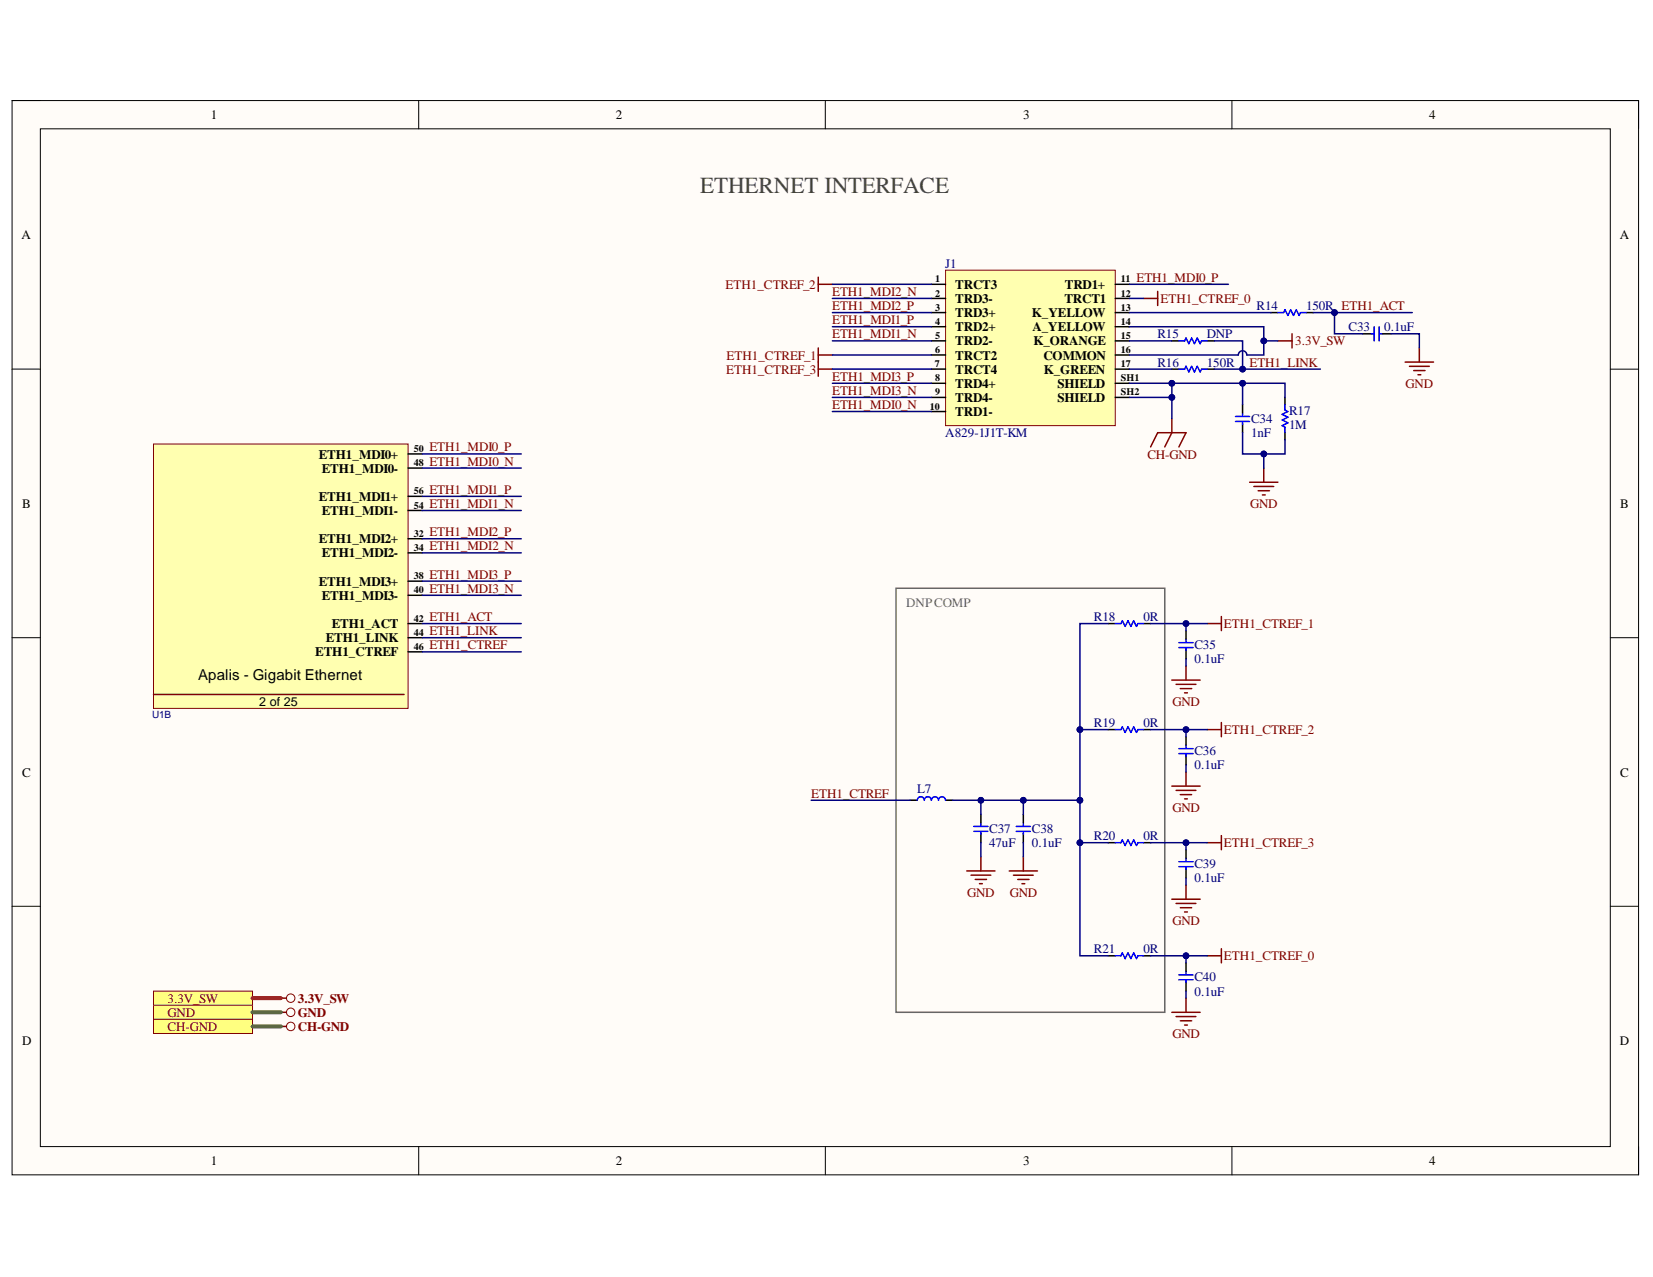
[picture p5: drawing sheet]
<svg xmlns="http://www.w3.org/2000/svg" width="279mm" height="216mm" viewBox="0 0 279 216" stroke-linecap="round" stroke-linejoin="round" font-family="sans-serif">
<path d="M2 17h275v181.6h-275z" fill-rule="evenodd" fill="#fffcf8"/>
<path d="M2 17h275v181.6h-275z" fill="none" stroke="#000" stroke-width=".17"/>
<path d="M6.8 21.8h265.4v172.1h-265.4z" fill-rule="evenodd" fill="#fffcf8"/>
<g fill="none" stroke="#000" stroke-width=".17">
<path d="M2 17h4.8M70.8 17v4.8M139.5 17v4.8M208.2 17v4.8M272.2 17h4.8v4.8M6.8 21.8h265.4v172.1h-265.4zM2 62.4h4.8M272.2 62.4h4.8M2 107.8h4.8M272.2 107.8h4.8M2 153.2h4.8M272.2 153.2h4.8"/>
<path d="M70.8 193.9v4.7M139.5 193.9v4.7M208.2 193.9v4.7M277 193.9v4.7"/>
</g>
<path d="M159.8 45.7h28.7v26.3h-28.7z" fill-rule="evenodd" fill="#ffffb0"/>
<path d="M159.8 45.7h28.7v26.3h-28.7z" fill="none" stroke="#800000" stroke-width=".17"/>
<g fill="none" stroke="#000" stroke-width=".25">
<path d="M157.4 48.1h2.4M157.4 50.5h2.4M157.4 55.2h2.4M157.4 57.6h2.4M157.4 52.8h2.4M188.5 48.1h2.4M188.5 50.5h2.4M188.5 55.2h2.4M188.5 57.6h2.4M188.5 52.9h2.4M198.1 57.6h1.2M204.1 57.6h1.1"/>
<path d="M214.8 52.9h1.2M220.8 52.9h1.2M230.3 56.4h1.6M233.7 56.4h1.4M157.4 69.6h2.4M157.4 60h2.4M157.4 64.8h2.4M157.4 62.4h2.4M157.4 67.2h2.4M188.5 60h2.4M188.5 64.8h2.4M188.5 62.4h2.4"/>
<path d="M188.5 67.2h2.4M198.1 62.4h1.2M204.1 62.4h1.1M210 68.4v1.4M210 71.6v1.6M217.2 67.2v1.2M217.2 73.2v1.2M187.3 105.4h1.2M193.3 105.4h1.2M200.5 106.6v1.5M200.5 109.8v1.6M153.8 135.3h1.2"/>
<path d="M159.8 135.3h1.2M165.8 137.7v1.4M173 137.7v1.4M187.3 123.4h1.2M193.3 123.4h1.2M200.5 124.5v1.5M200.5 127.8v1.5M165.8 140.9v1.6M173 140.9v1.6M187.3 142.5h1.2M193.3 142.5h1.2M200.5 143.7v1.4"/>
<path d="M200.5 146.9v1.5M187.3 161.6h1.2M193.3 161.6h1.2M200.5 162.8v1.4M200.5 166v1.6"/>
</g>
<g fill="none" stroke="#800000" stroke-width=".25">
<path d="M138.3 46.9v2.4M138.3 58.8v4.8M138.3 48.1h2.4M193.3 50.5h2.4M195.7 49.3v2.3M216 57.6h2.4M218.4 56.4v2.4M239.9 58.8v2.4M138.3 60h2.4M138.3 62.4h2.4M194.5 75.6l1.2-2.4h4.8l-1.2 2.4M198.1 70.8v2.4l-1.2 2.4"/>
<path d="M213.6 79.1v2.4M237.5 61.2h4.8M238.2 61.9h3.4M239 62.7h1.9M239.7 63.4h.4M211.2 81.5h4.8M211.9 82.2h3.4M212.7 83h1.9M213.4 83.7h.5M198.1 115h4.8M198.8 115.7h3.3M199.5 116.4h1.9"/>
<path d="M200.2 117.1h.5M200.5 112.6v2.4M204.1 105.4h2.3M206.4 104.2v2.4M198.1 132.9h4.8M198.8 133.6h3.3M199.5 134.3h1.9M200.2 135.1h.5M200.5 130.5v2.4M204.1 123.4h2.3M206.4 122.2v2.3M163.4 147.3h4.8"/>
<path d="M164.1 148h3.4M164.8 148.7h2M165.6 149.4h.4M165.8 144.9v2.4M170.6 147.3h4.8M171.3 148h3.3M172 148.7h1.9M172.7 149.4h.5M173 144.9v2.4M198.1 152h4.8M198.8 152.7h3.3M199.5 153.5h1.9"/>
<path d="M200.2 154.2h.5M200.5 149.6v2.4M204.1 142.5h2.3M206.4 141.3v2.4M198.1 171.1h4.8M198.8 171.9h3.3M199.5 172.6h1.9M200.2 173.3h.5M200.5 168.8v2.3M204.1 161.6h2.3M206.4 160.4v2.4"/>
</g>
<g fill="none" stroke="#00f" stroke-width=".25">
<path d="M199.3 57.6h.9l.3-.4 .4 .9 .5-.9 .5 .9 .5-.9 .5 .9 .2-.5h1M216 52.9h1l.2-.5 .5 .9 .5-.9 .4 .9 .5-.9 .5 .9 .2-.4h1M231.8 56.4h.5M232.3 55.2v2.4M233.1 55.2v2.4M233.2 56.4h.5M199.3 62.4h.9l.3-.5 .4 1 .5-1 .5 1 .5-1 .5 1 .2-.5h1M208.8 71.3h2.4M208.8 70.4h2.4M210 69.8v.5M210 71.3v.4M217.2 68.4v.9l.5 .3-1 .5 1 .4-1 .5 1 .5-1 .5 .5 .2v1"/>
<path d="M188.5 105.4h1l.2-.4 .5 .9 .5-.9 .4 .9 .5-.9 .5 .9 .2-.5h1M199.3 109.5h2.4M199.3 108.7h2.4M200.5 108.1v.4M200.5 109.5v.5M155 135.3a.6 .6 0 0 1 .6-.6 .6 .6 0 0 1 .6 .6 .6 .6 0 0 1 .6-.6 .6 .6 0 0 1 .6 .6 .6 .6 0 0 1 .6-.6 .6 .6 0 0 1 .6 .6 .6 .6 0 0 1 .6-.6 .6 .6 0 0 1 .6 .6M164.6 139.7h2.4M165.8 139.1v.5M171.8 139.7h2.4M173 139.1v.5M188.5 123.4h1l.2-.5 .5 .9 .5-.9 .4 .9 .5-.9 .5 .9 .2-.4h1M199.3 127.4h2.4"/>
<path d="M199.3 126.6h2.4M200.5 126v.5M200.5 127.4v.5M164.6 140.6h2.4M165.8 140.6v.4M171.8 140.6h2.4M173 140.6v.4M188.5 142.5h1l.2-.5 .5 .9 .5-.9 .4 .9 .5-.9 .5 .9 .2-.4h1M199.3 146.5h2.4M199.3 145.7h2.4M200.5 145.1v.5M200.5 146.5v.5"/>
<path d="M188.5 161.6h1l.2-.5 .5 1 .5-1 .4 1 .5-1 .5 1 .2-.5h1M199.3 165.7h2.4M199.3 164.8h2.4M200.5 164.2v.5M200.5 165.7v.4"/>
</g>
<path d="M25.9 75.1h43.1v44.7h-43.1z" fill-rule="evenodd" fill="#ffffb0"/>
<path d="M25.9 75.1h43.1v44.7h-43.1z" fill="none" stroke="#800000" stroke-width=".17"/>
<path d="M69 76.7h2.4M69 79.1h2.4M69 83.9h2.4M69 86.3h2.4M69 91.1h2.4M69 93.5h2.4M69 98.3h2.4M69 100.6h2.4M69 105.4h2.4M69 107.8h2.4M69 110.2h2.4" fill="none" stroke="#000" stroke-width=".25"/>
<path d="M25.9 117.4h42.4" fill="none" stroke="#800000" stroke-width=".25"/>
<path d="M151.5 99.5h45.4v71.6h-45.4z" fill="none" stroke="#666" stroke-width=".25"/>
<g fill="none" stroke="#000080" stroke-width=".25">
<path d="M140.7 48.1h16.7M140.7 50.5h16.7M140.7 52.8h16.7M140.7 55.2h16.7M140.7 57.6h16.7M190.9 48.1h16.7M190.9 50.5h2.4M190.9 52.9h23.9M225.6 52.9v3.5h4.7M235.1 56.4h4.8v2.4M140.7 60h16.7M140.7 62.4h16.7"/>
<path d="M140.7 64.8h16.7M140.7 67.2h16.7M140.7 69.6h16.7"/>
</g>
<circle cx="225.6" cy="52.8" r=".48" fill="#000080"/>
<circle cx="225.6" cy="52.8" r=".48" fill="none" stroke="#000080" stroke-width=".17"/>
<path d="M190.9 57.6h7.2M205.2 57.6h4.8v4.8M190.9 62.4h7.2" fill="none" stroke="#000080" stroke-width=".25"/>
<circle cx="210" cy="62.4" r=".48" fill="#000080"/>
<circle cx="210" cy="62.4" r=".48" fill="none" stroke="#000080" stroke-width=".17"/>
<path d="M213.6 57.6h2.4" fill="none" stroke="#000080" stroke-width=".25"/>
<circle cx="213.6" cy="57.6" r=".48" fill="#000080"/>
<circle cx="213.6" cy="57.6" r=".48" fill="none" stroke="#000080" stroke-width=".17"/>
<path d="M190.9 67.2h7.2" fill="none" stroke="#000080" stroke-width=".25"/>
<circle cx="198.1" cy="67.2" r=".48" fill="#000080"/>
<circle cx="198.1" cy="67.2" r=".48" fill="none" stroke="#000080" stroke-width=".17"/>
<path d="M210 64.8v3.6" fill="none" stroke="#000080" stroke-width=".25"/>
<circle cx="210" cy="64.8" r=".48" fill="#000080"/>
<circle cx="210" cy="64.8" r=".48" fill="none" stroke="#000080" stroke-width=".17"/>
<path d="M213.6 76.8v2.3" fill="none" stroke="#000080" stroke-width=".25"/>
<circle cx="213.6" cy="76.7" r=".48" fill="#000080"/>
<circle cx="213.6" cy="76.7" r=".48" fill="none" stroke="#000080" stroke-width=".17"/>
<path d="M190.9 64.8h7.2v6" fill="none" stroke="#000080" stroke-width=".25"/>
<circle cx="198.1" cy="64.8" r=".48" fill="#000080"/>
<circle cx="198.1" cy="64.8" r=".48" fill="none" stroke="#000080" stroke-width=".17"/>
<circle cx="198.1" cy="67.2" r=".48" fill="#000080"/>
<circle cx="198.1" cy="67.2" r=".48" fill="none" stroke="#000080" stroke-width=".17"/>
<path d="M190.9 55.2h22.7v4.8h-2.9a.72 .72 0 0 0-.7-.7 .72 .72 0 0 0-.7 .7h-18.4" fill="none" stroke="#000080" stroke-width=".25"/>
<circle cx="213.6" cy="57.6" r=".48" fill="#000080"/>
<circle cx="213.6" cy="57.6" r=".48" fill="none" stroke="#000080" stroke-width=".17"/>
<path d="M198.1 64.8h19.1v2.4" fill="none" stroke="#000080" stroke-width=".25"/>
<circle cx="210" cy="64.8" r=".48" fill="#000080"/>
<circle cx="210" cy="64.8" r=".48" fill="none" stroke="#000080" stroke-width=".17"/>
<circle cx="198.1" cy="64.8" r=".48" fill="#000080"/>
<circle cx="198.1" cy="64.8" r=".48" fill="none" stroke="#000080" stroke-width=".17"/>
<path d="M205.2 62.4h18" fill="none" stroke="#000080" stroke-width=".25"/>
<circle cx="210" cy="62.4" r=".48" fill="#000080"/>
<circle cx="210" cy="62.4" r=".48" fill="none" stroke="#000080" stroke-width=".17"/>
<path d="M222 52.9h16.7" fill="none" stroke="#000080" stroke-width=".25"/>
<circle cx="225.6" cy="52.8" r=".48" fill="#000080"/>
<circle cx="225.6" cy="52.8" r=".48" fill="none" stroke="#000080" stroke-width=".17"/>
<path d="M210 73.2v3.6h7.2v-2.4M200.5 111.4v1.2" fill="none" stroke="#000080" stroke-width=".25"/>
<circle cx="213.6" cy="76.7" r=".48" fill="#000080"/>
<circle cx="213.6" cy="76.7" r=".48" fill="none" stroke="#000080" stroke-width=".17"/>
<path d="M200.5 105.4v1.2" fill="none" stroke="#000080" stroke-width=".25"/>
<circle cx="200.5" cy="105.4" r=".48" fill="#000080"/>
<circle cx="200.5" cy="105.4" r=".48" fill="none" stroke="#000080" stroke-width=".17"/>
<path d="M200.5 123.4v1.1M200.5 129.3v1.2" fill="none" stroke="#000080" stroke-width=".25"/>
<circle cx="200.5" cy="123.4" r=".48" fill="#000080"/>
<circle cx="200.5" cy="123.4" r=".48" fill="none" stroke="#000080" stroke-width=".17"/>
<path d="M200.5 142.5v1.2M200.5 148.4v1.2" fill="none" stroke="#000080" stroke-width=".25"/>
<circle cx="200.5" cy="142.5" r=".48" fill="#000080"/>
<circle cx="200.5" cy="142.5" r=".48" fill="none" stroke="#000080" stroke-width=".17"/>
<path d="M200.5 161.6v1.2M200.5 167.6v1.2" fill="none" stroke="#000080" stroke-width=".25"/>
<circle cx="200.5" cy="161.6" r=".48" fill="#000080"/>
<circle cx="200.5" cy="161.6" r=".48" fill="none" stroke="#000080" stroke-width=".17"/>
<path d="M187.3 105.4h-4.8v56.2h4.8" fill="none" stroke="#000080" stroke-width=".25"/>
<circle cx="182.5" cy="123.4" r=".48" fill="#000080"/>
<circle cx="182.5" cy="123.4" r=".48" fill="none" stroke="#000080" stroke-width=".17"/>
<circle cx="182.5" cy="135.3" r=".48" fill="#000080"/>
<circle cx="182.5" cy="135.3" r=".48" fill="none" stroke="#000080" stroke-width=".17"/>
<circle cx="182.5" cy="142.5" r=".48" fill="#000080"/>
<circle cx="182.5" cy="142.5" r=".48" fill="none" stroke="#000080" stroke-width=".17"/>
<path d="M182.5 142.5h4.8" fill="none" stroke="#000080" stroke-width=".25"/>
<circle cx="182.5" cy="142.5" r=".48" fill="#000080"/>
<circle cx="182.5" cy="142.5" r=".48" fill="none" stroke="#000080" stroke-width=".17"/>
<path d="M182.5 123.4h4.8" fill="none" stroke="#000080" stroke-width=".25"/>
<circle cx="182.5" cy="123.4" r=".48" fill="#000080"/>
<circle cx="182.5" cy="123.4" r=".48" fill="none" stroke="#000080" stroke-width=".17"/>
<path d="M161 135.3h21.5" fill="none" stroke="#000080" stroke-width=".25"/>
<circle cx="165.8" cy="135.3" r=".48" fill="#000080"/>
<circle cx="165.8" cy="135.3" r=".48" fill="none" stroke="#000080" stroke-width=".17"/>
<circle cx="173" cy="135.3" r=".48" fill="#000080"/>
<circle cx="173" cy="135.3" r=".48" fill="none" stroke="#000080" stroke-width=".17"/>
<circle cx="182.5" cy="135.3" r=".48" fill="#000080"/>
<circle cx="182.5" cy="135.3" r=".48" fill="none" stroke="#000080" stroke-width=".17"/>
<path d="M173 135.3v2.4" fill="none" stroke="#000080" stroke-width=".25"/>
<circle cx="173" cy="135.3" r=".48" fill="#000080"/>
<circle cx="173" cy="135.3" r=".48" fill="none" stroke="#000080" stroke-width=".17"/>
<path d="M165.8 135.3v2.4" fill="none" stroke="#000080" stroke-width=".25"/>
<circle cx="165.8" cy="135.3" r=".48" fill="#000080"/>
<circle cx="165.8" cy="135.3" r=".48" fill="none" stroke="#000080" stroke-width=".17"/>
<g fill="none" stroke="#000080" stroke-width=".25">
<path d="M71.4 76.7h16.7M71.4 79.1h16.7M71.4 83.9h16.7M71.4 86.3h16.7M71.4 91.1h16.7M71.4 93.5h16.7M71.4 98.3h16.7M71.4 100.6h16.7M71.4 105.4h16.7M71.4 107.8h16.7M71.4 110.2h16.7M137.1 135.3h16.7"/>
<path d="M165.8 142.5v2.4M173 142.5v2.4M194.5 161.6h9.6"/>
</g>
<circle cx="200.5" cy="161.6" r=".48" fill="#000080"/>
<circle cx="200.5" cy="161.6" r=".48" fill="none" stroke="#000080" stroke-width=".17"/>
<path d="M194.5 142.5h9.6" fill="none" stroke="#000080" stroke-width=".25"/>
<circle cx="200.5" cy="142.5" r=".48" fill="#000080"/>
<circle cx="200.5" cy="142.5" r=".48" fill="none" stroke="#000080" stroke-width=".17"/>
<path d="M194.5 123.4h9.6" fill="none" stroke="#000080" stroke-width=".25"/>
<circle cx="200.5" cy="123.4" r=".48" fill="#000080"/>
<circle cx="200.5" cy="123.4" r=".48" fill="none" stroke="#000080" stroke-width=".17"/>
<path d="M194.5 105.4h9.6" fill="none" stroke="#000080" stroke-width=".25"/>
<circle cx="200.5" cy="105.4" r=".48" fill="#000080"/>
<circle cx="200.5" cy="105.4" r=".48" fill="none" stroke="#000080" stroke-width=".17"/>
<path d="M25.9 170h16.8v2.3h-16.8z" fill-rule="evenodd" fill="#ffff80"/>
<g fill="none" stroke="#800000" stroke-width=".17">
<path d="M25.9 170h16.8v2.3h-16.8z"/>
<circle cx="49.1" cy="171.1" r=".72"/>
</g>
<path d="M47.5 171.1h.9" fill="none" stroke="#800000" stroke-width=".25"/>
<path d="M42.7 171.1h4.8" fill="none" stroke="#38761d" stroke-width=".68"/>
<path d="M25.9 172.3h16.8v2.4h-16.8z" fill-rule="evenodd" fill="#ffff80"/>
<g fill="none" stroke="#800000" stroke-width=".17">
<path d="M25.9 172.3h16.8v2.4h-16.8z"/>
<circle cx="49.1" cy="173.5" r=".72"/>
</g>
<path d="M47.5 173.5h.9" fill="none" stroke="#800000" stroke-width=".25"/>
<path d="M42.7 173.5h4.8" fill="none" stroke="#38761d" stroke-width=".68"/>
<path d="M25.9 167.6h16.8v2.4h-16.8z" fill-rule="evenodd" fill="#ffff80"/>
<g fill="none" stroke="#800000" stroke-width=".17">
<path d="M25.9 167.6h16.8v2.4h-16.8z"/>
<circle cx="49.1" cy="168.8" r=".72"/>
</g>
<path d="M47.5 168.8h.9" fill="none" stroke="#800000" stroke-width=".25"/>
<path d="M42.7 168.8h4.8" fill="none" stroke="#f00" stroke-width=".68"/>
<text font-size="3.9" fill="#434343" x="118.3" y="32.6">ETHERNET INTERFACE</text>
<text font-size="2.5" x="33.5" y="115">Apalis - Gigabit Ethernet</text>
<g font-size="2.2">
<text x="35.6" y="20.1">1</text>
<text x="104.1" y="20.1">2</text>
<text x="173" y="20.1">3</text>
<text x="241.6" y="20.1">4</text>
<text x="3.6" y="40.4">A</text>
<text x="273.8" y="40.4">A</text>
<text x="161.5" y="53.6">TRD3+</text>
<text x="161.5" y="48.8">TRCT3</text>
<text x="161.5" y="51.2">TRD3-</text>
<text x="174.4" y="53.6">K_YELLOW</text>
<text x="179.9" y="51.2">TRCT1</text>
<text x="180" y="48.8">TRD1+</text>
<text x="161.5" y="56">TRD2+</text>
<text x="161.5" y="58.4">TRD2-</text>
<text x="174.5" y="56">A_YELLOW</text>
<text x="174.7" y="58.4">K_ORANGE</text>
<text x="161.5" y="60.8">TRCT2</text>
<text x="161.5" y="65.5">TRD4+</text>
<text x="161.5" y="63.2">TRCT4</text>
<text x="176.4" y="60.8">COMMON</text>
<text x="176.4" y="63.2">K_GREEN</text>
<text x="178.7" y="65.5">SHIELD</text>
<text x="161.5" y="70.4">TRD1-</text>
<text x="161.5" y="68">TRD4-</text>
<text x="178.7" y="68">SHIELD</text>
<text x="53.9" y="77.5">ETH1_MDI0+</text>
<text x="54.4" y="79.9">ETH1_MDI0-</text>
<text x="3.7" y="85.8">B</text>
<text x="53.9" y="84.6">ETH1_MDI1+</text>
<text x="54.4" y="87.1">ETH1_MDI1-</text>
<text x="273.9" y="85.8">B</text>
<text x="53.9" y="91.8">ETH1_MDI2+</text>
<text x="54.4" y="94.2">ETH1_MDI2-</text>
<text x="53.9" y="99">ETH1_MDI3+</text>
<text x="54.4" y="101.4">ETH1_MDI3-</text>
<text x="56.1" y="106.2">ETH1_ACT</text>
<text x="53.3" y="110.9">ETH1_CTREF</text>
<text x="55.1" y="108.6">ETH1_LINK</text>
<text x="3.7" y="131.3">C</text>
<text x="273.9" y="131.3">C</text>
<text x="3.7" y="176.7">D</text>
<text x="273.8" y="176.7">D</text>
<text x="35.6" y="197">1</text>
<text x="104.1" y="197">2</text>
<text x="173" y="197">3</text>
<text x="241.6" y="197">4</text>
</g>
<g font-size="2.2" fill="#000080">
<text x="159.8" y="45.2">J1</text>
<text x="212.4" y="52.4">R14</text>
<text x="220.8" y="52.4">150R ETH1_ACT</text>
<text x="195.6" y="57.2">R15</text>
<text x="204" y="57.2">DNP</text>
<text x="227.9" y="56">C33</text>
<text x="234" y="56">0.1uF</text>
<text x="195.6" y="62">R16</text>
<text x="204" y="62">150R</text>
<text x="211.5" y="71.5">C34</text>
<text x="217.9" y="70.1">R17</text>
<text x="159.8" y="73.9">A829-1J1T-KM</text>
<text x="211.5" y="73.9">1nF</text>
<text x="217.9" y="72.5">1M</text>
<text x="184.9" y="105">R18</text>
<text x="193.3" y="105">0R</text>
<text x="201.9" y="109.8">C35</text>
<text x="201.9" y="112.1">0.1uF</text>
<text x="184.9" y="123">R19</text>
<text x="193.3" y="123">0R</text>
<text x="201.9" y="127.7">C36</text>
<text x="201.9" y="130.1">0.1uF</text>
<text x="155" y="134.1">L7</text>
<text x="167.2" y="140.9">C37</text>
<text x="167.2" y="143.2">47uF</text>
<text x="174.4" y="140.9">C38</text>
<text x="174.4" y="143.2">0.1uF</text>
<text x="184.9" y="142.1">R20</text>
<text x="193.3" y="142.1">0R</text>
<text x="201.9" y="146.8">C39</text>
<text x="201.9" y="149.2">0.1uF</text>
<text x="184.9" y="161.2">R21</text>
<text x="193.3" y="161.2">0R</text>
<text x="201.9" y="165.9">C40</text>
<text x="201.9" y="168.4">0.1uF</text>
</g>
<g font-size="2.2" fill="#800000">
<text x="192.1" y="47.6">ETH1_MDI0_P</text>
<text x="122.6" y="48.8">ETH1_CTREF_2</text>
<text x="140.7" y="50.1">ETH1_MDI2_N</text>
<text x="140.7" y="52.4">ETH1_MDI2_P</text>
<text x="196.1" y="51.2">ETH1_CTREF_0</text>
<text x="140.7" y="54.8">ETH1_MDI1_P</text>
<text x="140.7" y="57.2">ETH1_MDI1_N</text>
<text x="218.9" y="58.4">3.3V_SW</text>
<text x="122.7" y="63.2">ETH1_CTREF_3</text>
<text x="122.8" y="60.8">ETH1_CTREF_1</text>
<text x="140.7" y="64.4">ETH1_MDI3_P</text>
<text x="211.2" y="62">ETH1_LINK</text>
<text x="237.6" y="65.5">GND</text>
<text x="140.7" y="66.7">ETH1_MDI3_N</text>
<text x="140.7" y="69.2">ETH1_MDI0_N</text>
<text x="72.6" y="76.3">ETH1_MDI0_P</text>
<text x="193.9" y="77.5">CH-GND</text>
<text x="72.6" y="78.7">ETH1_MDI0_N</text>
<text x="72.6" y="83.5">ETH1_MDI1_P</text>
<text x="72.6" y="85.8">ETH1_MDI1_N</text>
<text x="211.3" y="85.8">GND</text>
<text x="72.6" y="90.7">ETH1_MDI2_P</text>
<text x="72.6" y="93">ETH1_MDI2_N</text>
<text x="72.6" y="97.8">ETH1_MDI3_P</text>
<text x="72.6" y="100.2">ETH1_MDI3_N</text>
<text x="72.6" y="105">ETH1_ACT</text>
<text x="72.6" y="107.4">ETH1_LINK</text>
<text x="206.9" y="106.2">ETH1_CTREF_1</text>
<text x="72.6" y="109.8">ETH1_CTREF</text>
<text x="198.2" y="119.3">GND</text>
<text x="206.9" y="124.1">ETH1_CTREF_2</text>
<text x="137.1" y="134.9">ETH1_CTREF</text>
<text x="198.2" y="137.2">GND</text>
<text x="206.9" y="143.2">ETH1_CTREF_3</text>
<text x="163.5" y="151.6">GND</text>
<text x="170.7" y="151.6">GND</text>
<text x="198.2" y="156.4">GND</text>
<text x="206.9" y="162.4">ETH1_CTREF_0</text>
<text x="28.3" y="171.9">GND</text>
<text x="28.3" y="169.5">3.3V_SW</text>
<text x="50.3" y="171.9">GND</text>
<text x="50.3" y="169.5">3.3V_SW</text>
<text x="28.3" y="174.3">CH-GND</text>
<text x="50.3" y="174.3">CH-GND</text>
<text x="198.2" y="175.5">GND</text>
</g>
<text font-size="2.2" fill="#666" x="153.2" y="102.6">DNPCOMP</text>
<text font-size="2.1" x="43.8" y="119.3">2 of 25</text>
<g font-size="1.7">
<text x="158.1" y="47.7">1</text>
<text x="189.5" y="47.7">11</text>
<text x="158.1" y="52.5">3</text>
<text x="158.1" y="50.1">2</text>
<text x="189.5" y="50.1">12</text>
<text x="189.5" y="52.5">13</text>
<text x="158.1" y="54.9">4</text>
<text x="158.1" y="59.7">6</text>
<text x="158.1" y="57.3">5</text>
<text x="189.5" y="54.9">14</text>
<text x="189.5" y="57.3">15</text>
<text x="189.5" y="59.7">16</text>
<text x="158" y="62.1">7</text>
<text x="158.1" y="64.4">8</text>
<text x="189.5" y="62.1">17</text>
<text x="189.5" y="64.4">SH1</text>
<text x="157.2" y="69.3">10</text>
<text x="158.1" y="66.8">9</text>
<text x="189.5" y="66.8">SH2</text>
<text x="69.9" y="76.4">50</text>
<text x="69.9" y="78.8">48</text>
<text x="69.9" y="83.5">56</text>
<text x="69.9" y="86">54</text>
<text x="69.9" y="90.7">32</text>
<text x="69.9" y="93.1">34</text>
<text x="69.9" y="97.9">38</text>
<text x="69.9" y="100.3">40</text>
<text x="69.9" y="105.1">42</text>
<text x="69.9" y="107.5">44</text>
<text x="69.9" y="109.8">46</text>
</g>
<text font-size="1.7" fill="#000080" x="25.7" y="121.3">U1B</text>
</svg>
